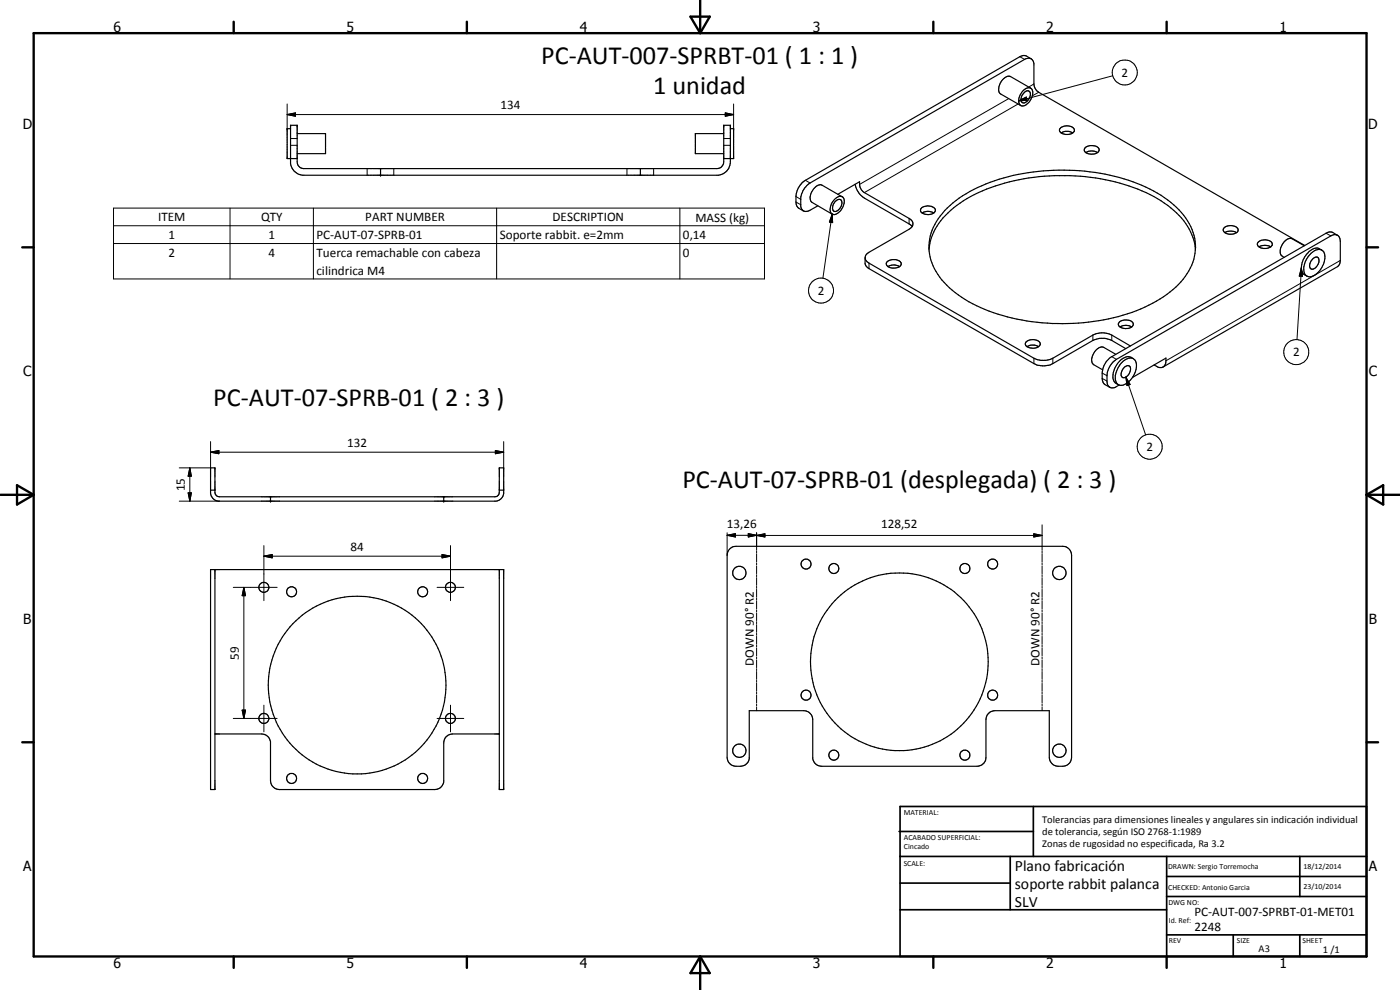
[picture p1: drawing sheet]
<svg xmlns="http://www.w3.org/2000/svg" width="420mm" height="297mm" viewBox="0 0 420 297" stroke-linecap="round" stroke-linejoin="round" font-family="sans-serif">
<g fill="none" stroke="#000" stroke-width=".35">
<path d="M309.4 17.7a2.97 2.97 0 0 0-2.4-1l-.9 .3-64.4 37.1a6.4 6.4 0 0 0-2.8 4.9 3.8 3.8 0 0 0 .6 3.3l1.6 1M87.2 37.6h2v11a2 2 0 0 0 2 2h124a2 2 0 0 0 2-2v-11h2v11a4.1 4.1 0 0 1-3.5 4h-125a4.2 4.2 0 0 1-3.5-3.5zM87.2 38.6h-1v9h3M219.2 38.6h1v9h-3M307.1 27.2a1.54 1.54 0 0 1 1.5-.9 1.54 1.54 0 0 1 1.4 1.3 3.8 3.8 0 0 1-3.5 4.1 2.79 2.79 0 0 1 .1-3.9zM307.7 27.5a1.04 1.04 0 0 1 1.4 .1 1.04 1.04 0 0 1 0 1.4 2.12 2.12 0 0 1-2.3 1.8 2.37 2.37 0 0 1 .9-3.3zM309.3 26.5l-6-3.5a2.91 2.91 0 0 0-3.3 2.3 2.37 2.37 0 0 0 .3 2.9l6.1 3.5M318.1 38.6a2.93 2.93 0 0 1 4.3 .2 1.62 1.62 0 0 1-1.9 1.5 1.87 1.87 0 0 1-2.5-1.5zM318.5 39.9a3.3 3.3 0 0 1 3.5 0M89.2 40.1h8.5v6h-8.5M114.2 50.6v2M192.2 50.6v2"/>
<path d="M217.2 40.1h-8.5v6h8.5M250.4 59.9a1.63 1.63 0 0 1 2.9-.2 4.1 4.1 0 0 1-3.1 4.7 1.65 1.65 0 0 1-1-2.4l.5-1.2zM251.4 58.3l6.6-3.8a3.3 3.3 0 0 0 1.4 3.3l13.4 7.7a1.73 1.73 0 0 1 1.2 1.7 1.73 1.73 0 0 1-1.2 1.6l-12 6.9a1.73 1.73 0 0 0-1.1 1.6 1.73 1.73 0 0 0 1.1 1.7l49.5 28.5a6.3 6.3 0 0 0 5.7 0l12-7a6.2 6.2 0 0 1 5.7 0l5.5 3.3M252.8 59.1l-6.1-3.5a2.32 2.32 0 0 0-2.6 1.2 2.94 2.94 0 0 0-.5 3.8l6.2 3.7M256.6 55.3a6.2 6.2 0 0 0 2.8 4.1l13.7 8 .7 .6M325.5 44.5a2.69 2.69 0 0 1 4.4 .5 2.72 2.72 0 0 1-4.3 .5l-.2-.4zM325.9 45.8a3.5 3.5 0 0 1 3.5 0M245.4 61.8l-2.3 1.3a1.68 1.68 0 0 1-1.8 .3 1.68 1.68 0 0 1-1-1.6v-2.4a6.4 6.4 0 0 1 2.8-4.5l64.4-37.1a1.73 1.73 0 0 1 2.8 1.3v6.1a3.2 3.2 0 0 0 1.4 2.5l79.9 46M250.5 60.6a1.19 1.19 0 0 1 2.1-.3 2.58 2.58 0 0 1-2.3 3.1 1.87 1.87 0 0 1 .2-2.8zM259.6 77.3l.1 2.2 1.1 1.1 49.5 28.5a6.2 6.2 0 0 0 5.7 0l12-6.9a6.3 6.3 0 0 1 5.7 0l4.2 2.4M266.3 78.5a3.3 3.3 0 0 1 3.7-.1 1.09 1.09 0 0 1 .3 1.2 1.09 1.09 0 0 1-1.1 .7 2.42 2.42 0 0 1-3.2-1.2zM276.6 62.4a2.97 2.97 0 0 1 4.1 .5 1.93 1.93 0 0 1-2.6 1.4 1.48 1.48 0 0 1-1.8-1.5z"/>
<path d="M276.8 63.9a3.4 3.4 0 0 1 3.4 0M278.8 74.9a18.6 18.6 0 0 1 8.3-13.3 51.9 51.9 0 0 1 26.3-8.7 60.6 60.6 0 0 1 32.9 6.1 23.7 23.7 0 0 1 11.7 12.3l.8 3.6M283.5 63.2a42.3 42.3 0 0 1 23.5-11.1 61.4 61.4 0 0 1 40.3 5.9 21.8 21.8 0 0 1 11.3 13.5 16.8 16.8 0 0 1-7.5 16.1 48.8 48.8 0 0 1-25.9 9.2 59.5 59.5 0 0 1-35.5-6.9 22.1 22.1 0 0 1-10.6-12.8 15.1 15.1 0 0 1 4.4-13.9zM367.2 68.5a2.95 2.95 0 0 1 4.3 .2 1.57 1.57 0 0 1-1.9 1.6 1.87 1.87 0 0 1-2.5-1.6zM367.6 69.8a3.4 3.4 0 0 1 3.5 0M377.6 72.6a2.93 2.93 0 0 1 4.2 .4 1.53 1.53 0 0 1-1.9 1.5 2.38 2.38 0 0 1-2.6-1.1zM377.9 74.1a3.4 3.4 0 0 1 3.4 0M391.4 73.7l-3.6-2a2.81 2.81 0 0 0-3.3 2.3 2.13 2.13 0 0 0 .9 3.2M393.5 76a2.65 2.65 0 0 1 3.6-.6 4.7 4.7 0 0 1-.7 5.3 3.8 3.8 0 0 1-4.1 2.2 3.2 3.2 0 0 1-.7-3.9l.6-1.4zM394.2 77.5a1.02 1.02 0 0 1 1.4-.2 1.02 1.02 0 0 1 .2 1.4 2.11 2.11 0 0 1-2.4 1.9 2.26 2.26 0 0 1 .8-3.1zM396.7 75.1a2.77 2.77 0 0 0-4.1 .7 5.5 5.5 0 0 0-1.6 6.2l1.2 .8M401.4 70.6a2.88 2.88 0 0 0-2.5-1l-.9 .4-64.3 37a6 6 0 0 0-2.9 4.9v1.6l.3 1.3 .5 .6 1.5 .8"/>
<path d="M266.5 80a3.2 3.2 0 0 1 3.4 0M335.9 96.6a2.98 2.98 0 0 1 4.2 .5 1.93 1.93 0 0 1-2.6 1.5 1.6 1.6 0 0 1-1.8-1.6zM336.1 98.1a3.5 3.5 0 0 1 3.5 0M308 102.5a2.93 2.93 0 0 1 4.2 .5 1.88 1.88 0 0 1-2.7 1.4 1.36 1.36 0 0 1-1.6-1.7zM308.2 104a3.3 3.3 0 0 1 3.5 0M334.8 106.3l-3.6-2.1a2.61 2.61 0 0 0-3 2 2.5 2.5 0 0 0 0 3.2l2.7 1.6M336.5 109a3 3 0 0 1 3.7-1.3 3.7 3.7 0 0 1 .2 4.6 5.1 5.1 0 0 1-4.3 3.3l-.8-.4a4.9 4.9 0 0 1 .8-5.8zM337.5 110.2l.2-.2a.98 .98 0 0 1 1.3-.1 2.44 2.44 0 0 1-2.1 3.4 2.15 2.15 0 0 1 .6-3.1zM340.1 107.6a3.1 3.1 0 0 0-4.5 1.2 5.8 5.8 0 0 0-1.3 5.5l1.3 1.1M346.4 109.5l.7 .4a1.73 1.73 0 0 0 2 .2 1.73 1.73 0 0 0 .8-1.9v-.8l-10 5.8M349.1 110.1l52.3-30.1 .5-.6 .3-1.3v-5.7a1.74 1.74 0 0 0-.8-1.8 1.74 1.74 0 0 0-2 .2l-64.3 37a6.4 6.4 0 0 0-2.9 4.9 3.5 3.5 0 0 0 .7 3.4l.5 .3 1-.1 1.5-.8M63.2 140.4h1.3v7.3l.2 .8 .4 .3 .8 .3 83.1-.1a1.35 1.35 0 0 0 .8-1.3v-7.3h1.4v7.7a2.67 2.67 0 0 1-2.3 2.3h-83.4a2.67 2.67 0 0 1-2.3-2.3z"/>
<path d="M63.2 147.1h1.3M81.2 149.1v1.3M133.2 149.1v1.3M149.8 147.1h1.4M64.5 170.9v66h-1.3v-66h88v66h-1.4v-66M219.1 164.5l1-.5 .8-.1h98a2.65 2.65 0 0 1 2.7 2.7v60.6a2.65 2.65 0 0 1-2.7 2.7h-1.3a2.73 2.73 0 0 1-2.7-2.7v-14h-16.3a2.73 2.73 0 0 0-2.7 2.7v11.3a2.65 2.65 0 0 1-2.7 2.7h-46.6a2.72 2.72 0 0 1-2.7-2.3v-11.7a2.73 2.73 0 0 0-2.7-2.7h-16.3v14.4a2.72 2.72 0 0 1-2.7 2.3h-1.3a2.73 2.73 0 0 1-2.7-2.7v-60.6l.3-1.1zM64.5 220.2h14a2.72 2.72 0 0 1 2.7 2.3v11.7a2.65 2.65 0 0 0 2.7 2.7h46.6a2.65 2.65 0 0 0 2.7-2.3v-11.7a2.65 2.65 0 0 1 2.6-2.7h14"/>
<circle cx="79.2" cy="176.2" r="1.5"/>
<circle cx="87.5" cy="177.5" r="1.51"/>
<circle cx="126.8" cy="177.6" r="1.5"/>
<circle cx="135.2" cy="176.2" r="1.5"/>
<circle cx="221.9" cy="171.9" r="2"/>
<circle cx="241.9" cy="169.2" r="1.49"/>
<circle cx="250.2" cy="170.6" r="1.5"/>
<circle cx="289.6" cy="170.6" r="1.51"/>
<circle cx="297.9" cy="169.2" r="1.5"/>
<circle cx="317.9" cy="171.9" r="2"/>
<circle cx="269.9" cy="198.6" r="26.7"/>
<circle cx="79.2" cy="215.6" r="1.52"/>
<circle cx="107.2" cy="205.6" r="26.7"/>
<circle cx="135.2" cy="215.6" r="1.51"/>
<circle cx="241.9" cy="208.6" r="1.5"/>
<circle cx="297.9" cy="208.6" r="1.51"/>
<circle cx="87.5" cy="233.6" r="1.51"/>
<circle cx="126.8" cy="233.5" r="1.5"/>
<circle cx="221.9" cy="225.2" r="2"/>
<circle cx="250.2" cy="226.6" r="1.5"/>
<circle cx="289.6" cy="226.6" r="1.51"/>
<circle cx="317.9" cy="225.2" r="2.01"/>
</g>
<g fill="none" stroke="#000" stroke-width=".3">
<path d="M306.1 17l1.4 .8M86.2 34.4l2.5-.5v1zM86.2 34.4h134M86.2 31.2v7.4M217.7 33.9l2.5 .5-2.5 .5zM220.2 31.2v7.4M302.7 29.6l-44.7 25.7M305.6 31.2l-46.2 26.6M305.7 30.3l2.3-1.2 .3 1zM310.3 25.2l-1.6 .9M311.7 27.7l-1.9 1M334 22.7l-28.3 7.6"/>
<path d="M87.2 41.6h2M87.2 43.6h2M110.2 50.6v2M118.2 50.6v2M188.2 50.6v2M196.2 50.6v2M217.2 41.6h2M217.2 43.6h2M238.9 59l1.4 .8M241.7 54.1l1.4 .8M34.1 62.4h195.3v21.3h-195.3zM34.1 67.7h195.3"/>
<path d="M34.1 73.1h195.3M69 62.4v21.3M94.1 62.4v21.3M149 62.4v21.3M204 62.4v21.3M238.9 60.6l1.4 .8M249.8 64.3l.1 2.5-1-.2zM249.8 64.3l-2.8 19.2M260.8 79v1.6M272.8 65.5v1.7M398 70l1.4 .8M402.2 78.1l-52.3 30.1"/>
<path d="M390.6 80.4l.3 2.5-1-.1zM390.6 80.4l-1.4 21.5M310.3 107.5v1.6M316 107.5v1.6M328 100.5v1.7M330.8 111.9l1.4 .8M330.8 113.5l1.4 .8M333.7 100.5v1.7M333.7 107l1.4 .8M337.9 113.2l1.3 2.2-1 .3zM337.9 113.2l5.9 17.3M63.2 135.7l2.5-.5v.9z"/>
<path d="M63.2 135.7h88M63.2 132.5v7.9h-9.4M148.7 135.2l2.5 .5-2.5 .4zM151.2 132.5v7.9M53.8 150.4h12.1M56.5 147.9h.9l-.4 2.5zM57 140.4l.4 2.5h-.9zM57 140.4v10M218.2 159.9v6.7M227.1 159.9v5.2M312.7 157.5v7.6M70 176.2h13.2"/>
<path d="M73.2 176.2l.5 2.5h-1zM73.2 176.2v39.4M79.2 166.9l2.5-.5v1zM79.2 163.7v16.5M79.2 166.9h56M131.2 176.2h8M132.7 166.4l2.5 .5-2.5 .5zM135.2 163.7v16.5M218.2 160.6l2.5-.5v1zM218.2 160.6l94.5 .1M224.6 160.1l2.5 .5-2.5 .5zM227.1 160.7l2.5-.6v1z"/>
<path d="M227.1 165.4v.6M227.1 166.2v2.4M227.1 168.9v.6M227.1 169.8v2.3M227.1 172.4v.6M227.1 173.3v2.3M227.1 175.9v.6M227.1 176.8v2.4M227.1 179.5v.6M310.2 160.1l2.5 .6-2.5 .4zM312.7 165.4v.6M312.7 166.2v2.4"/>
<path d="M312.7 168.9v.6M312.7 169.8v2.3M312.7 172.4v.6M312.7 173.3v2.3M312.7 175.9v.6M312.7 176.8v2.4M312.7 179.5v.6M227.1 180.3v2.4M227.1 183v.6M227.1 183.9v2.3M227.1 186.5v.6M227.1 187.4v2.3"/>
<path d="M227.1 190v.6M227.1 190.9v2.4M227.1 193.5v.6M227.1 194.4v2.4M227.1 197.1v.6M227.1 198v2.3M312.7 180.3v2.4M312.7 183v.6M312.7 183.9v2.3M312.7 186.5v.6M312.7 187.4v2.3M312.7 190v.6"/>
<path d="M312.7 190.9v2.4M312.7 193.5v.6M312.7 194.4v2.4M312.7 197.1v.6M312.7 198v2.3M70 215.6h13.2M72.7 213.1h1l-.5 2.5zM79.2 211.6v8M131.2 215.6h8M135.2 211.6v8M227.1 200.6v.6M227.1 201.5v2.3"/>
<path d="M227.1 204.1v.6M227.1 205v2.4M227.1 207.6v.6M227.1 208.5v2.4M227.1 211.2v.6M227.1 212.1v1.1M312.7 200.6v.6M312.7 201.5v2.3M312.7 204.1v.6M312.7 205v2.4M312.7 207.6v.6M312.7 208.5v2.4"/>
<path d="M312.7 211.2v.6M312.7 212.1v1.1"/>
<circle cx="337.6" cy="21.8" r="3.8"/>
<circle cx="246.4" cy="87.2" r="3.8"/>
<circle cx="389" cy="105.6" r="3.8"/>
<circle cx="345.1" cy="134" r="3.8"/>
</g>
<g fill="#000">
<circle cx="86.2" cy="38.6" r=".18"/>
<circle cx="87.2" cy="37.6" r=".18"/>
<circle cx="89.2" cy="37.6" r=".18"/>
<circle cx="217.2" cy="37.6" r=".18"/>
<circle cx="219.2" cy="37.6" r=".18"/>
<circle cx="220.2" cy="38.6" r=".18"/>
<circle cx="114.2" cy="50.6" r=".18"/>
<circle cx="114.2" cy="52.6" r=".18"/>
<circle cx="81.2" cy="149.1" r=".18"/>
<circle cx="81.2" cy="150.4" r=".18"/>
<circle cx="133.2" cy="150.4" r=".18"/>
<circle cx="133.2" cy="149.1" r=".18"/>
</g>
<g fill="none" stroke="#000" stroke-width=".71">
<path d="M10.1 9.9h400v277.1h-400zM70.1 6.5v3.4M140.1 6.5v3.4M207.2 5h5.8l-2.9 4.9zM210.1 0v9.9M280.1 6.5v3.4M350.1 6.5v3.4M6.7 74.2h3.4M410.1 74.2h3.5M.1 148.5h10M5.1 145.6l5 2.9-5 2.9zM410.1 148.5h10"/>
<path d="M410.1 148.5l5-2.9v5.8zM6.7 222.7h3.4M410.1 222.7h3.5M70.1 287v3.4M140.1 287v3.4M210.1 287v10M210.1 287l2.9 5h-5.8zM280.1 287v3.4M350.1 287v3.4"/>
</g>
<g fill="none" stroke="#000" stroke-width=".51">
<path d="M269.8 249.5h40.3M270.1 242h140v45h-140zM270.1 257h140M303.2 257v16M310.1 242v15M350.1 257v30M390.1 257v12M270.1 265h33.1M270.1 273h80M350.1 269h60M350.1 263h60M350.1 280.5h60"/>
<path d="M370.1 280.5v6.5M390.1 280.5v6.5"/>
</g>
<g fill="#000">
<path d="M86.2 34.4l2.5-.5v1zM217.7 33.9l2.5 .5-2.5 .5zM305.7 30.3l2.3-1.2 .3 1zM249.8 64.3l.1 2.5-1-.2zM390.6 80.4l.3 2.5-1-.1zM337.9 113.2l1.3 2.2-1 .3zM63.2 135.7l2.5-.5v.9zM148.7 135.2l2.5 .5-2.5 .4zM56.5 147.9h.9l-.4 2.5zM57 140.4l.4 2.5h-.9zM73.2 176.2l.5 2.5h-1zM79.2 166.9l2.5-.5v1z"/>
<path d="M132.7 166.4l2.5 .5-2.5 .5zM218.2 160.6l2.5-.5v1zM224.6 160.1l2.5 .5-2.5 .5zM227.1 160.7l2.5-.6v1zM310.2 160.1l2.5 .6-2.5 .4zM72.7 213.1h1l-.5 2.5z"/>
</g>
<g font-size="7.9">
<text x="162.4" y="19.2">PC-AUT-007-SPRBT-01 ( 1 : 1 )</text>
<text x="196" y="28.2">1 unidad</text>
<text x="64" y="121.8">PC-AUT-07-SPRB-01 ( 2 : 3 )</text>
<text x="204.8" y="146.3">PC-AUT-07-SPRB-01 (desplegada) ( 2 : 3 )</text>
</g>
<g font-size="4.7">
<text x="304.6" y="261.2">Plano fabricación</text>
<text x="304.6" y="266.6">soporte rabbit palanca</text>
<text x="304.6" y="272">SLV</text>
</g>
<g font-size="4.2">
<text x="34" y="9.6">6</text>
<text x="104" y="9.6">5</text>
<text x="174" y="9.6">4</text>
<text x="244" y="9.6">3</text>
<text x="314" y="9.6">2</text>
<text x="384" y="9.6">1</text>
<text x="6.8" y="38.7">D</text>
<text x="410.6" y="38.7">D</text>
<text x="7" y="112.9">C</text>
<text x="410.8" y="112.9">C</text>
<text x="7" y="187.1">B</text>
<text x="410.8" y="187.1">B</text>
<text x="7" y="261.4">A</text>
<text x="410.8" y="261.4">A</text>
<text x="34" y="290.4">6</text>
<text x="104" y="290.4">5</text>
<text x="174" y="290.4">4</text>
<text x="244" y="290.4">3</text>
<text x="314" y="290.4">2</text>
<text x="384" y="290.4">1</text>
</g>
<g font-size="3.9">
<text x="336.5" y="23">2</text>
<text x="150.2" y="32.9">134</text>
<text x="47.5" y="66.4">ITEM</text>
<text x="50.6" y="71.7">1</text>
<text x="78.3" y="66.4">QTY</text>
<text x="80.6" y="71.7">1</text>
<text x="95" y="71.7">PC-AUT-07-SPRB-01</text>
<text x="109.6" y="66.4">PART NUMBER</text>
<text x="150" y="71.8">Soporte rabbit. e=2mm</text>
<text x="165.9" y="66.4">DESCRIPTION</text>
<text x="205" y="71.7">0,14</text>
<text x="208.7" y="66.5">MASS (kg)</text>
<text x="50.6" y="77">2</text>
<text x="80.6" y="77">4</text>
<text x="95" y="77.1">Tuerca remachable con cabeza</text>
<text x="205" y="77">0</text>
<text x="95" y="82.4">cilindrica M4</text>
<text x="245.4" y="88.5">2</text>
<text x="388.1" y="106.9">2</text>
<text x="104.2" y="134.2">132</text>
<text x="344" y="135.3">2</text>
<text x="55.4" y="147.4" transform="rotate(-90 55.4 147.4)">15</text>
<text x="218.2" y="158.5">13,26</text>
<text x="264.4" y="158.5">128,52</text>
<text x="105.2" y="165.3">84</text>
<text x="71.7" y="197.9" transform="rotate(-90 71.7 197.9)">59</text>
<text x="226.3" y="199.8" transform="rotate(-90 226.3 199.8)">DOWN 90° R2</text>
<text x="311.9" y="199.8" transform="rotate(-90 311.9 199.8)">DOWN 90° R2</text>
<text x="358.5" y="275">PC-AUT-007-SPRBT-01-MET01</text>
<text x="358.5" y="279.4">2248</text>
</g>
<g font-size="3.1">
<text x="312.7" y="246.8">Tolerancias para dimensiones lineales y angulares sin indicación individual</text>
<text x="312.7" y="250.4">de tolerancia, según ISO 2768-1:1989</text>
<text x="312.7" y="254">Zonas de rugosidad no especificada, Ra 3.2</text>
<text x="377.7" y="285.6">A3</text>
<text x="397" y="285.9">1 /1</text>
</g>
<g font-size="2.4">
<text x="271.2" y="244.4">MATERIAL:</text>
<text x="271.3" y="252">ACABADO SUPERFICIAL:</text>
<text x="271.3" y="254.6">Cincado</text>
<text x="271.2" y="259.7">SCALE:</text>
<text x="350.6" y="260.8">DRAWN: Sergio Torremocha</text>
<text x="391.2" y="260.6">18/12/2014</text>
<text x="350.6" y="267">CHECKED: Antonio Garcia</text>
<text x="391.2" y="266.7">23/10/2014</text>
<text x="350.6" y="271.4">DWG NO:</text>
<text x="350.8" y="276.9">Id. Ref:</text>
<text x="350.8" y="282.8">REV</text>
<text x="371.2" y="282.9">SIZE</text>
<text x="390.9" y="282.9">SHEET</text>
</g>
</svg>
